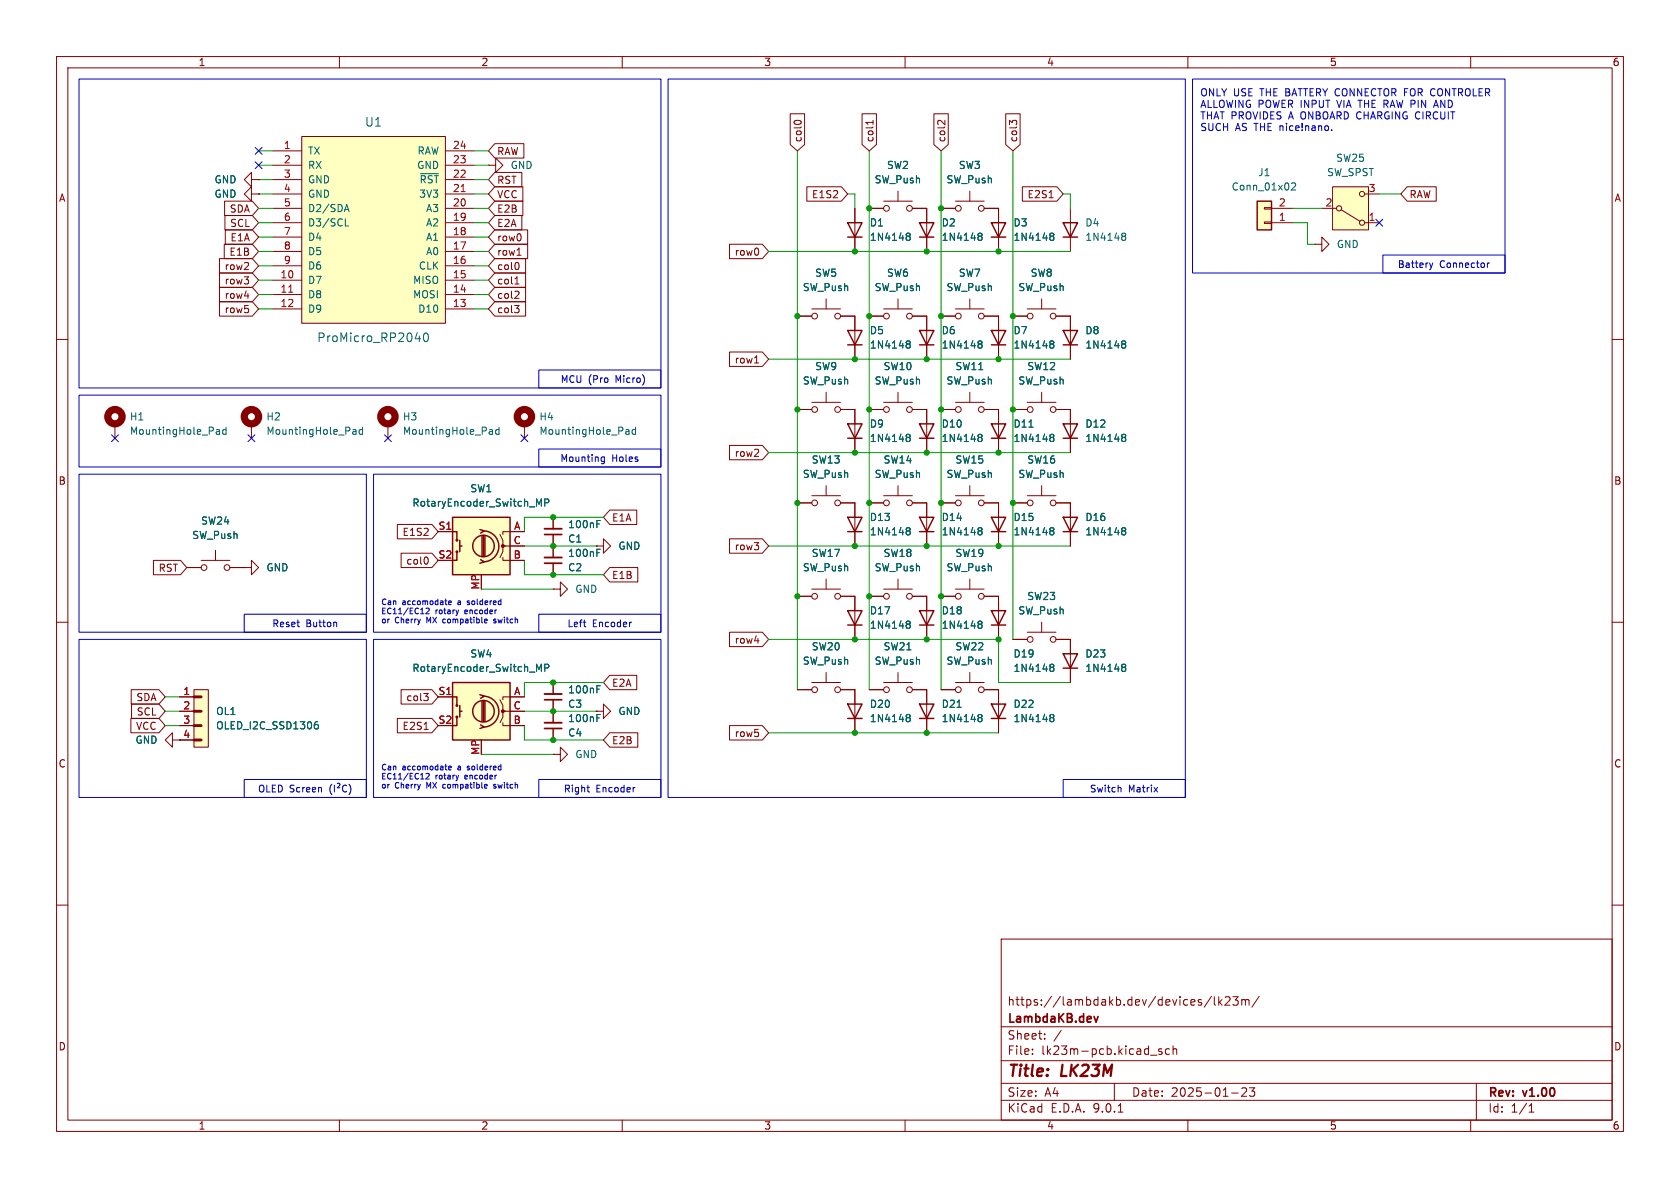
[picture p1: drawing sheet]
<svg xmlns="http://www.w3.org/2000/svg" width="297mm" height="210mm" viewBox="0 0 297 210" stroke-linecap="round" stroke-linejoin="round" font-family="sans-serif">
<g fill="none" stroke="#840000" stroke-width=".18">
<path d="M10 10h277v190h-277zM12 12h273v186h-273zM60 10v2M110 10v2M160 10v2M210 10v2M260 10v2M44.4 34.3v-1.3l-1.2 1.3 1.2 1.3v-1.3h1.3M44.4 31.8v-1.3l-1.2 1.3 1.2 1.2v-1.2h1.3M45.7 34.3h.1M45.7 31.8h.1M10 60h2"/>
<path d="M20.3 74.9v2.6M44.4 74.9v2.6M151.1 72.4v7.6M153.7 72.4h2.5M156.2 71.1h5.1M158.7 69.3v1.8M161.3 72.4h2.5v7.6M166.4 72.4h2.5M168.9 71.1h5.1M171.4 69.3v1.8M174 72.4h2.5v7.6M285 60h2"/>
<path d="M105.4 96.5h1.3v1.3l1.2-1.3-1.2-1.2v1.2M105.4 96.5h.1M153.7 88.9h2.5M156.2 87.6h5.1M158.7 85.9v1.7M161.3 88.9h2.5M166.4 88.9h2.5M168.9 87.6h5.1M171.4 85.9v1.7M174 88.9h2.5M10 110h2M285 110h2"/>
<path d="M10 160h2M177 166h108v32h-108zM212.4 177.3v.3M214.2 176.1l-1.3 2M214.7 176.2v1.3l.2 .2M215.5 176.2v1.5M215.6 177.1l.4 .6M216 176.7l-.5 .6M216.6 176.3l.6-.1 .2 .1 .1 .3-1 1.1h1M218 176.2h.9l-.5 .6 .4 .1v.7l-.2 .1h-.4l-.2-.1M219.5 176.8l.5-.1 .2 .2M219.5 176.7v1"/>
<path d="M220.2 176.9l.2-.2 .3 .1 .1 .9M220.2 176.9v.8M222.6 176.1l-1.3 2M285 160h2M60 198v2M110 198v2M160 198v2M177 194.5h108M177 191.5h108M177 187.5h108M177 181.5h108M182.5 186.3v.1"/>
<path d="M182.5 185.5v.1M184.7 183.6v.1M184.7 182.8v.1M187.6 182.1l-1.3 2M197 191.5v3M197.7 196.6h.8M203.4 186.5h1.1M205.4 185.5l-.4-.1-.2 .2 .1 .2 .5 .2v.3h-.6M206.7 185.5l-.4-.1-.3 .3v.4l.2 .2h.5M207.4 185.5l.2-.1 .4 .1v.9M207.4 184.9v1.5M210 198v2"/>
<path d="M217.7 193.2h1.2M219.5 192.4l.6-.1 .2 .1 .1 .3-.9 1.1h.9M220.9 192.3h.9l-.5 .6 .4 .1v.7l-.2 .1h-.4l-.2-.1M260 198v2M261 191.5v6.5M270.3 196.6h.9M270.3 195.5l.4-.4v1.5"/>
<circle cx="156.7" cy="72.4" r=".51"/>
<circle cx="160.8" cy="72.4" r=".51"/>
<circle cx="169.4" cy="72.4" r=".51"/>
<circle cx="173.5" cy="72.4" r=".51"/>
<circle cx="156.7" cy="88.9" r=".51"/>
<circle cx="160.8" cy="88.9" r=".51"/>
<circle cx="169.4" cy="88.9" r=".51"/>
<circle cx="173.5" cy="88.9" r=".51"/>
</g>
<path d="M194.1 179.7l-.3 1" fill="none" stroke="#840000" stroke-width=".3"/>
<g fill="none" stroke="#840000" stroke-width="1.3">
<circle cx="20.3" cy="73.7" r="1.27"/>
<circle cx="44.4" cy="73.7" r="1.27"/>
</g>
<g fill="none" stroke="#006464" stroke-width=".18">
<path d="M38.4 75.9l.4 .1v.8M38.8 76.7l-.4 .1M38.8 76.2l-.4 .1M40 76l-.4-.1-.2 .3 .1 .5h.5M40 75.5v1.3M62.5 75.9l.4 .1v.8M62.9 76.7l-.4 .1M62.9 76.2l-.4 .1M64.1 76l-.4-.1-.2 .3 .1 .5h.5M64.1 75.5v1.3M160.3 76.8h.4l.2 .1v.2l-.2 .2M160.3 77.3h.1"/>
<path d="M160.4 77.3h.3M160.4 77.3l-.1 .1M160.7 77.3l.2 .3v.3l-.2 .1h-.4M173 76.8h.4l.2 .1v.2l-.2 .2M173 77.3h.1M173.1 77.3h.3M173.1 77.3l-.1 .1M173.4 77.3l.2 .3v.3l-.2 .1h-.4M181.9 75.5h.7M185.7 76.8h.4l.2 .1v.2l-.2 .2M185.7 77.3h.1M185.8 77.3h.3"/>
<path d="M185.8 77.3l-.1 .1M186.1 77.3l.2 .3v.3l-.2 .1h-.4"/>
</g>
<path d="M149.9 74.9h2.5l-1.3 2.6zM149.9 77.5h2.5M162.6 74.9h2.5l-1.3 2.6zM162.6 77.5h2.5M175.3 74.9h2.5l-1.3 2.6zM175.3 77.5h2.5" fill="none" stroke="#840000" stroke-width=".25"/>
<path d="M53.3 24.1h25.4v33.1h-25.4z" fill="#ffffc2"/>
<g fill="none" stroke="#840000" stroke-width=".18">
<path d="M48.3 26.7h5M48.3 29.2h5M48.3 31.8h5M48.3 34.3h5M48.3 36.8h5M48.3 39.4h5M53.3 24.1h25.4v33.1h-25.4zM78.7 26.7h5.1M78.7 29.2h5.1M78.7 31.8h5.1M78.7 34.3h5.1M78.7 36.8h5.1"/>
<path d="M78.7 39.4h5.1M151.1 36.8v7.7M48.3 41.9h5M48.3 44.5h5M48.3 47h5M48.3 49.5h5M48.3 52.1h5M48.3 54.6h5M78.7 41.9h5.1M78.7 44.5h5.1M78.7 47h5.1M78.7 49.5h5.1"/>
<path d="M78.7 52.1h5.1M78.7 54.6h5.1M141 55.9h2.5M143.5 54.6h5.1M146 52.8v1.8M148.6 55.9h2.5v7.6M153.7 55.9h2.5M156.2 54.6h5.1M158.7 52.8v1.8M161.3 55.9h2.5M232.4 43.2h1.3v-1.3l1.2 1.3-1.2 1.3v-1.3M232.4 43.2h.1"/>
<path d="M92.7 74.9v2.6M141 72.4h2.5M143.5 71.1h5.1M146 69.3v1.8M148.6 72.4h2.5M97.8 91.4v2.1M97.8 94.5v4.1M97.8 99.6v2M141 88.9h2.5M143.5 87.6h5.1M146 85.9v1.7M148.6 88.9h2.5"/>
<path d="M97.8 104.1h1.3v1.3l1.2-1.3-1.2-1.2v1.2M97.8 104.1h.1M141 105.4h2.5M143.5 104.1h5.1M146 102.4v1.7M148.6 105.4h2.5M176.5 121.9v7.6"/>
<circle cx="144" cy="55.9" r=".51"/>
<circle cx="148.1" cy="55.9" r=".51"/>
<circle cx="156.7" cy="55.9" r=".51"/>
<circle cx="160.8" cy="55.9" r=".51"/>
<circle cx="144" cy="72.4" r=".51"/>
<circle cx="148.1" cy="72.4" r=".51"/>
<circle cx="144" cy="88.9" r=".51"/>
<circle cx="148.1" cy="88.9" r=".51"/>
<circle cx="144" cy="105.4" r=".51"/>
<circle cx="148.1" cy="105.4" r=".51"/>
</g>
<g fill="none" stroke="#006464" stroke-width=".18">
<path d="M61 37h.6M61 39.9h.7M61.3 36.1l.4 1.3M74.3 30.7h3.2M73.4 59.9h.9M74.1 59.4v1M75 59l.2-.1a.83 .83 0 0 1 .6 .6 .83 .83 0 0 1-.3 .8l-.1 .1a.82 .82 0 0 1-.4-1.4zM160.3 41.7l.1 .1M160.3 41.3l.4-.1 .2 .1v.2l-.2 .3M160.4 41.8h.3M160.4 41.8h-.1M160.7 41.8l.2 .2v.4l-.2 .1-.4-.1"/>
<path d="M110.8 75.9l.3 .1 .1 .8M111.2 76.7l-.4 .1M111.2 76.2l-.4 .1M112.4 76l-.4-.1-.3 .3 .2 .5h.5M112.4 75.5v1.3M160.3 60.3h.4l.2 .1v.2l-.2 .2M160.3 60.8h.1M160.4 60.8h.3M160.4 60.8l-.1 .1M160.7 60.8l.2 .3v.3l-.2 .1h-.4M105.5 92.6h.4M105.5 92h.6"/>
<path d="M105.5 97.7h.4M105.5 97.1h.6M185.7 126.8l.1 .1M185.7 126.4l.4-.1 .2 .1v.2l-.2 .3M185.8 126.9h.3M185.8 126.9h-.1M186.1 126.9l.2 .2v.4l-.2 .1-.4-.1"/>
</g>
<path d="M81.5 33.9h.7M51 51.7h.8" fill="none" stroke="#a90000" stroke-width=".18"/>
<path d="M96.3 94.5h3M96.3 99.6h3" fill="none" stroke="#840000" stroke-width=".3"/>
<path d="M96.3 93.5h3M96.3 98.6h3" fill="none" stroke="#840000" stroke-width=".33"/>
<circle cx="92.7" cy="73.7" r="1.27" fill="none" stroke="#840000" stroke-width="1.3"/>
<path d="M149.9 39.4h2.5l-1.3 2.5zM149.9 58.4h2.5l-1.3 2.6zM149.9 41.9h2.5M149.9 61h2.5M175.3 124.5h2.5l-1.3 2.5zM175.3 127h2.5" fill="none" stroke="#840000" stroke-width=".25"/>
<path d="M235.6 33h6.3v7.6h-6.3z" fill="#ffffc2"/>
<g fill="none" stroke="#840000" stroke-width=".18">
<path d="M233.7 36.8h2.5M235.6 33h6.3v7.6h-6.3zM237.1 37.1l3.3 2M241.3 39.4h2.5M241.3 34.3h2.5"/>
<circle cx="236.7" cy="36.8" r=".46"/>
<circle cx="240.8" cy="34.3" r=".46"/>
<circle cx="240.8" cy="39.4" r=".46"/>
</g>
<path d="M222.2 35.6h2.6v5h-2.6z" fill="#ffffc2"/>
<g fill="none" stroke="#840000" stroke-width=".25">
<path d="M188 39.4h2.5l-1.3 2.5zM222.2 35.6h2.6v5h-2.6zM175.3 58.4h2.5l-1.3 2.6zM188 58.4h2.5l-1.3 2.6zM188 41.9h2.5M175.3 61h2.5M188 74.9h2.5l-1.3 2.6zM188 61h2.5M188 77.5h2.5M149.9 91.4h2.5l-1.3 2.6zM149.9 94h2.5M188 91.4h2.5l-1.3 2.6z"/>
<path d="M188 94h2.5M149.9 108h2.5l-1.3 2.5zM149.9 110.5h2.5M175.3 108h2.5l-1.3 2.5zM175.3 110.5h2.5M188 115.6h2.5l-1.3 2.5zM188 118.1h2.5M149.9 124.5h2.5l-1.3 2.5zM149.9 127h2.5M162.6 124.5h2.5l-1.3 2.5zM162.6 127h2.5"/>
</g>
<g fill="none" stroke="#840000" stroke-width=".18">
<path d="M86.4 29.2h1.2v-1.3l1.3 1.3-1.3 1.3v-1.3M86.4 29.2h.1M189.2 36.8v7.7M223.5 39.2h1.3v.3h-1.3zM223.5 36.7h1.3v.3h-1.3zM224.8 39.4h3.8M224.8 36.8h3.8M176.5 55.9v7.6M179.1 55.9h2.5M181.6 54.6h5.1M184.1 52.8v1.8M186.7 55.9h2.5v7.6"/>
<path d="M68.6 74.9v2.6M179.1 72.4h2.5M181.6 71.1h5.1M184.1 69.3v1.8M186.7 72.4h2.5v7.6M151.1 88.9v7.6M179.1 88.9h2.5M181.6 87.6h5.1M184.1 85.9v1.7M186.7 88.9h2.5v7.6M151.1 105.4v7.6M153.7 105.4h2.5"/>
<path d="M156.2 104.1h5.1M158.7 102.4v1.7M158.7 118.9v1.8M161.3 105.4h2.5M171.4 118.9v1.8M176.5 105.4v7.6M179.1 113h2.5M181.6 111.8h5.1M184.1 110v1.8M186.7 113h2.5v7.7M151.1 121.9v7.6M153.7 121.9h2.5"/>
<path d="M156.2 120.7h5.1M161.3 121.9h2.5v7.6M166.4 121.9h2.5M168.9 120.7h5.1M174 121.9h2.5"/>
<circle cx="182.1" cy="55.9" r=".51"/>
<circle cx="186.2" cy="55.9" r=".51"/>
<circle cx="182.1" cy="72.4" r=".51"/>
<circle cx="186.2" cy="72.4" r=".51"/>
<circle cx="182.1" cy="88.9" r=".51"/>
<circle cx="186.2" cy="88.9" r=".51"/>
<circle cx="156.7" cy="105.4" r=".51"/>
<circle cx="160.8" cy="105.4" r=".51"/>
<circle cx="182.1" cy="113" r=".51"/>
<circle cx="186.2" cy="113" r=".51"/>
<circle cx="156.7" cy="121.9" r=".51"/>
<circle cx="160.8" cy="121.9" r=".51"/>
<circle cx="169.4" cy="121.9" r=".51"/>
<circle cx="173.5" cy="121.9" r=".51"/>
</g>
<g fill="none" stroke="#006464" stroke-width=".18">
<path d="M228.3 32.5l.5-.2 .3 .4-.8 .9h.8M198.4 41.7l.1 .1M198.4 41.3l.4-.1 .2 .1v.2l-.2 .3M198.5 41.8h.3M198.5 41.8h-.1M198.8 41.8l.2 .2v.4l-.2 .1-.4-.1M86.7 75.9l.3 .1 .1 .8M87.1 76.7l-.4 .1M87.1 76.2l-.4 .1M88.2 76l-.3-.1-.3 .3 .1 .5h.5M88.2 75.5v1.3M185.7 60.3h.4l.2 .1v.2l-.2 .2"/>
<path d="M185.7 60.8h.1M185.8 60.8h.3M185.8 60.8l-.1 .1M186.1 60.8l.2 .3v.3l-.2 .1h-.4M198.4 60.3h.4l.2 .1v.2l-.2 .2M198.4 76.8h.4l.2 .1v.2l-.2 .2M198.4 60.8h.1M198.4 77.3h.1M198.5 60.8h.3M198.5 60.8l-.1 .1M198.5 77.3h.3M198.5 77.3l-.1 .1"/>
<path d="M198.8 60.8l.2 .3v.3l-.2 .1h-.4M198.8 77.3l.2 .3v.3l-.2 .1h-.4M160.3 93.3h.4l.2 .1v.2l-.2 .2M160.3 93.8h.1M160.4 93.8h.3M160.4 93.8l-.1 .1M160.7 93.8l.2 .3v.3l-.2 .2-.4-.1M198.4 93.3h.4l.2 .1v.2l-.2 .2M198.4 93.8h.1M198.5 93.8h.3M198.5 93.8l-.1 .1M198.8 93.8l.2 .3v.3l-.2 .2-.4-.1"/>
<path d="M160.3 109.9l.4-.1 .2 .1v.2l-.2 .2M160.3 110.3h.1M160.4 110.3h.3M160.4 110.3l-.1 .1M160.7 110.3l.2 .3v.3l-.2 .2-.4-.1M185.7 117.9l.1 .1M185.7 117.5l.4-.1 .2 .1v.2l-.2 .3M185.8 118h.3M185.8 118h-.1M186.1 118l.2 .2v.4l-.2 .1-.4-.1M198.4 117.5l.4-.1 .2 .1v.2l-.2 .3M198.4 117.9l.1 .1"/>
<path d="M198.5 118h.3M198.5 118h-.1M198.8 118l.2 .2v.4l-.2 .1-.4-.1M160.3 126.8l.1 .1M160.3 126.4l.4-.1 .2 .1v.2l-.2 .3M160.4 126.9h.3M160.4 126.9h-.1M160.7 126.9l.2 .2v.4l-.2 .1-.4-.1M169.2 125h.7M173 126.4l.4-.1 .2 .1v.2l-.2 .3M173 126.8l.1 .1M173.1 126.9h.3"/>
<path d="M173.1 126.9h-.1M173.4 126.9l.2 .2v.4l-.2 .1-.4-.1"/>
</g>
<circle cx="68.6" cy="73.7" r="1.27" fill="none" stroke="#840000" stroke-width="1.3"/>
<path d="M80 91.4h10.2v10.2h-10.2z" fill="#ffffc2"/>
<g fill="none" stroke="#840000" stroke-width=".25">
<path d="M80 91.4h10.2v10.2h-10.2zM80 94h.8v1.5M80.8 97.5v1.6h-.8M81.3 95.5v2M81.3 96.5h.4M84.8 93.6l.8 .3-.6 .3M85 98.9l.6 .4-.8 .3M85.2 94.7v3.6M85.5 93.9a2.73 2.73 0 0 1 2.7 2.7 2.73 2.73 0 0 1-2.7 2.7M85.5 94.7v3.6M85.7 94.7v3.6"/>
<circle cx="80.8" cy="97.5" r=".13"/>
<circle cx="80.8" cy="95.5" r=".13"/>
<circle cx="85.5" cy="96.5" r="1.9"/>
</g>
<path d="M77.5 94h2.5M88.4 94.5l.5 1v1h.5M88.9 98.6v.5h3.8M92.7 94h-3.8v.5M92.7 96.5h-3.8v1l-.5 1.1" fill="none" stroke="#840000" stroke-width=".18"/>
<circle cx="88.9" cy="96.5" r=".25" fill="#840000" stroke="#840000" stroke-width=".18"/>
<path d="M94.9 88.2l.4 .9 .4-.9v1.3M96.3 88.9l.6-.1 .1-.2v-.3l-.7-.1v1.3" fill="none" stroke="#006464" stroke-width=".18"/>
<path d="M34.3 121.9h2.5v10.2h-2.5z" fill="#ffffc2"/>
<g fill="none" stroke="#840000" stroke-width=".18">
<path d="M153.7 36.8h2.5M156.2 35.6h5.1M158.7 33.8v1.8M161.3 36.8h2.5v7.7M166.4 36.8h2.5M168.9 35.6h5.1M171.4 33.8v1.8M174 36.8h2.5v7.7M163.8 55.9v7.6M166.4 55.9h2.5M168.9 54.6h5.1M171.4 52.8v1.8"/>
<path d="M174 55.9h2.5M35.6 99.1h5M38.1 97.3v1.8M163.8 88.9v7.6M176.5 88.9v7.6M33 100.3h2.6M40.6 100.3h2.6M43.2 100.3h1.2v-1.2l1.3 1.2-1.3 1.3v-1.3M43.2 100.3h.1M146 118.9v1.8M163.8 105.4v7.6M166.4 105.4h2.5"/>
<path d="M168.9 104.1h5.1M171.4 102.4v1.7M174 105.4h2.5M30.5 130.8v-1.3l-1.3 1.3 1.3 1.3v-1.3h3.8M31.7 123.2h2.6M31.7 125.7h2.6M31.7 128.3h2.6M34.3 121.9h2.5v10.2h-2.5zM97.8 133.4h1.3v1.2l1.2-1.2-1.2-1.3v1.3M97.8 133.4h.1M97.8 125.7v2.1M97.8 128.8v2"/>
<path d="M105.4 125.7h1.3v1.3l1.2-1.3-1.2-1.2v1.2M105.4 125.7h.1M141 121.9h2.5M143.5 120.7h5.1M148.6 121.9h2.5"/>
<circle cx="156.7" cy="36.8" r=".51"/>
<circle cx="160.8" cy="36.8" r=".51"/>
<circle cx="169.4" cy="36.8" r=".51"/>
<circle cx="173.5" cy="36.8" r=".51"/>
<circle cx="169.4" cy="55.9" r=".51"/>
<circle cx="173.5" cy="55.9" r=".51"/>
<circle cx="36.1" cy="100.3" r=".51"/>
<circle cx="40.1" cy="100.3" r=".51"/>
<circle cx="169.4" cy="105.4" r=".51"/>
<circle cx="173.5" cy="105.4" r=".51"/>
<circle cx="144" cy="121.9" r=".51"/>
<circle cx="148.1" cy="121.9" r=".51"/>
</g>
<path d="M34.3 123.2h1.3M34.3 125.7h1.3M34.3 128.3h1.3M34.3 130.8h1.3M96.3 128.8h3" fill="none" stroke="#840000" stroke-width=".3"/>
<path d="M34.3 123.2h1.3M34.3 125.7h1.3M34.3 128.3h1.3M34.3 130.8h1.3" fill="none" stroke="#840000" stroke-width=".5"/>
<g fill="none" stroke="#006464" stroke-width=".18">
<path d="M173 41.3l.4-.1 .2 .1v.2l-.2 .3M173 41.7l.1 .1M173.1 41.8h.3M173.1 41.8h-.1M173.4 41.8l.2 .2v.4l-.2 .1-.4-.1M185.7 41.7l.1 .1M185.7 41.3l.4-.1 .2 .1v.2l-.2 .3M185.8 41.8h.3M185.8 41.8h-.1M186.1 41.8l.2 .2v.4l-.2 .1-.4-.1M173 60.8h.1M173 60.3h.4l.2 .1v.2l-.2 .2"/>
<path d="M173.1 60.8h.3M173.1 60.8l-.1 .1M173.4 60.8l.2 .3v.3l-.2 .1h-.4M173 93.3h.4l.2 .1v.2l-.2 .2M173 93.8h.1M173.1 93.8h.3M173.1 93.8l-.1 .1M173.4 93.8l.2 .3v.3l-.2 .2-.4-.1M185.7 93.3h.4l.2 .1v.2l-.2 .2M185.7 93.8h.1M185.8 93.8h.3M185.8 93.8l-.1 .1"/>
<path d="M186.1 93.8l.2 .3v.3l-.2 .2-.4-.1M173 109.9l.4-.1 .2 .1v.2l-.2 .2M173 110.3h.1M173.1 110.3h.3M173.1 110.3l-.1 .1M173.4 110.3l.2 .3v.3l-.2 .2-.4-.1M55.7 128.1h.4l.2 .2-.1 .5h-.5M56.2 127.6l-.5 .1M105.5 126.9h.4M105.5 126.3h.6"/>
</g>
<path d="M162.6 39.4h2.5l-1.3 2.5zM175.3 39.4h2.5l-1.3 2.5zM162.6 58.4h2.5l-1.3 2.6zM162.6 41.9h2.5M175.3 41.9h2.5M162.6 61h2.5M162.6 91.4h2.5l-1.3 2.6zM162.6 94h2.5M175.3 91.4h2.5l-1.3 2.6zM175.3 94h2.5M162.6 108h2.5l-1.3 2.5zM162.6 110.5h2.5" fill="none" stroke="#840000" stroke-width=".25"/>
<path d="M96.3 127.8h3" fill="none" stroke="#840000" stroke-width=".33"/>
<path d="M80 120.7h10.2v10.1h-10.2z" fill="#ffffc2"/>
<g fill="none" stroke="#840000" stroke-width=".25">
<path d="M80 120.7h10.2v10.1h-10.2zM80 123.2h.8v1.5M80.8 126.7v1.6h-.8M81.3 124.7v2M81.3 125.7h.4M84.8 122.8l.8 .3-.6 .3M85 128.1l.6 .4-.8 .3M85.2 124v3.5M85.5 123.1a2.73 2.73 0 0 1 2.7 2.7 2.73 2.73 0 0 1-2.7 2.7M85.5 124v3.5M85.7 124v3.5"/>
<circle cx="80.8" cy="126.7" r=".13"/>
<circle cx="80.8" cy="124.7" r=".13"/>
<circle cx="85.5" cy="125.7" r="1.9"/>
</g>
<g fill="none" stroke="#840000" stroke-width=".18">
<path d="M39.7 35.6h4.9l1.1 1.2-1.1 1.3h-4.9zM39.8 38.1h4.8l1.1 1.3-1.1 1.2h-4.8zM45.7 31.8h.1M45.7 34.3h.1M87.5 30.5h4.8v2.5h-4.8l-1.1-1.2zM87.5 25.4h5.1v2.5h-5.1l-1.1-1.2zM87.5 35.6h4.9v2.5h-4.9l-1.1-1.3zM87.5 38.1h4.8v2.5h-4.8l-1.1-1.2zM87.5 33h4.9v2.6h-4.9l-1.1-1.3zM139.7 20.1h2.5v5.5l-1.2 1.1-1.3-1.1zM140.4 21.5l.5-.2 .7 .2M142.6 33h6.1l1.2 1.3-1.2 1.3h-6.1z"/>
<path d="M151.1 36.8v2.6M152.4 20.1h2.5v5.5l-1.2 1.1-1.3-1.1zM153.7 36.8h2.5M154.3 21.3v.7M154.3 21.6h-1.2l.2 .2M161.3 36.8h2.5v2.6M165.1 20.1h2.5v5.5l-1.2 1.1-1.3-1.1zM166.4 36.8h2.5M167 21.3v.8l-.7-.8h-.3l-.2 .2M174 36.8h2.5v2.6M177.8 20.1h2.5v5.5l-1.2 1.1-1.3-1.1zM179 21.5l.2-.2h.3l.2 .2"/>
<path d="M179 21.7l-.5-.4v.8M180.7 33h6.1l1.2 1.3-1.2 1.3h-6.1zM185.5 35h.7M248.8 33h5.1v2.6h-5.1l-1.2-1.3zM38.8 50.8h5.8l1.1 1.3-1.1 1.2h-5.8zM38.8 48.3h5.8l1.1 1.2-1.1 1.3h-5.8zM38.8 53.3h5.8l1.1 1.3-1.1 1.3h-5.8zM38.8 45.7h5.8l1.1 1.3-1.1 1.3h-5.8zM39.6 43.2h5l1.1 1.3-1.1 1.2h-5zM39.8 40.6h4.8l1.1 1.3-1.1 1.3h-4.8zM43.2 52.3h.8M87.5 48.3h5.4v2.5h-5.4l-1.1-1.3z"/>
<path d="M87.5 45.7h5.4v2.6h-5.4l-1.1-1.3zM87.5 43.2h5.8v2.5h-5.8l-1.1-1.2zM87.5 50.8h5.4v2.5h-5.4l-1.1-1.2zM87.5 53.3h5.4v2.6h-5.4l-1.1-1.3zM87.5 40.6h5.8v2.6h-5.8l-1.1-1.3zM91 54h.8l-.5 .5M91 50.2h.8M91.3 49.1l.1-.2v1.3M91.4 45.1h.7M91.5 51.5l.3 .2-.1 .3-.7 .7h.8M91.5 54.5l.3 .2v.3l-.3 .3M91.6 46.5l.2 .4-.2 .7"/>
<path d="M129 43.2h5.8l1.1 1.3-1.1 1.2h-5.8zM141 55.9h2.5M148.6 55.9h2.5v2.5M151.1 41.9v2.6M153.7 55.9h2.5M161.3 55.9h2.5v2.5M163.8 41.9v2.6M166.4 55.9h2.5M174 55.9h2.5v2.5M176.5 41.9v2.6M179.1 55.9h2.5M186.7 55.9h2.5v2.5"/>
<path d="M129 78.7h5.8l1.1 1.3-1.1 1.3h-5.8zM129 62.2h5.8l1.1 1.3-1.1 1.3h-5.8zM133.4 64.2h.7M141 72.4h2.5M148.6 72.4h2.5v2.5M151.1 61v2.5M151.1 77.5v2.5M153.7 72.4h2.5M161.3 72.4h2.5v2.5M163.8 61v2.5M163.8 77.5v2.5M166.4 72.4h2.5"/>
<path d="M174 72.4h2.5v2.5M176.5 61v2.5M176.5 77.5v2.5M179.1 72.4h2.5M186.7 72.4h2.5v2.5M189.2 61v2.5M189.2 77.5v2.5M27.1 99.1h4.8l1.1 1.2-1.1 1.3h-4.8zM70.2 92.7h6.2l1.1 1.3-1.1 1.3h-6.2zM70.9 97.8h5.5l1.1 1.3-1.1 1.2h-5.5zM75.5 98.5l.2 .4-.2 .8M77.5 94h2.5"/>
<path d="M90.2 94h2.5M90.2 96.5h2.5M90.2 99.1h2.5M97.8 91.4v2.1M97.8 94.5v4.1M97.8 99.6v2M105.4 96.5h.1M107.8 90.2h4.8v2.5h-4.8l-1.1-1.3zM129 95.2h5.8l1.1 1.3-1.1 1.3h-5.8zM141 88.9h2.5M148.6 88.9h2.5v2.5M151.1 94v2.5"/>
<path d="M153.7 88.9h2.5M161.3 88.9h2.5v2.5M163.8 94v2.5M166.4 88.9h2.5M174 88.9h2.5v2.5M176.5 94v2.5M179.1 88.9h2.5M186.7 88.9h2.5v2.5M189.2 94v2.5M33 100.3h2.6M40.6 100.3h2.6M43.2 100.3h.1"/>
<path d="M107.8 119.4h4.8v2.5h-4.8l-1.1-1.2zM107.8 100.3h5v2.6h-5l-1.1-1.3zM129 111.8h5.8l1.1 1.2-1.1 1.3h-5.8zM133.4 113.3h.8M141 105.4h2.5M148.6 105.4h2.5v2.6M151.1 110.5v2.5M153.7 105.4h2.5M161.3 105.4h2.5v2.6M163.8 110.5v2.5M166.4 105.4h2.5M174 105.4h2.5v2.6"/>
<path d="M176.5 110.5v2.5M179.1 113h2.5M186.7 113h2.5v2.6M189.2 118.1v2.6M23.1 127h5l1.1 1.3-1.1 1.2h-5zM23.2 121.9h4.9l1.1 1.3-1.1 1.3h-4.9zM23.3 124.5h4.8l1.1 1.2-1.1 1.3h-4.8zM31.7 123.2h2.6M31.7 125.7h2.6M31.7 128.3h2.6M31.7 130.8h2.6M70.2 127h6.2l1.1 1.3-1.1 1.2h-6.2z"/>
<path d="M70.9 121.9h5.5l1.1 1.3-1.1 1.3h-5.5zM74.9 122.6h.8l-.4 .5M75 128.9h.7M75.5 123.1l.2 .2v.3l-.2 .3M77.5 123.2h2.5M88.4 123.7l.5 1v1h.5M88.9 127.8v.5h3.8M92.7 123.2h-3.8v.5M92.7 125.7h-3.8v1l-.5 1.1M97.8 120.7v2M97.8 123.7v4.1M97.8 128.8v2"/>
<path d="M105.4 125.7h.1M107.8 129.5h5v2.6h-5l-1.1-1.3zM129 128.3h5.8l1.1 1.2-1.1 1.3h-5.8zM141 121.9h2.5M148.6 121.9h2.5v2.6M151.1 127v2.5M153.7 121.9h2.5M161.3 121.9h2.5v2.6M163.8 127v2.5M166.4 121.9h2.5M174 121.9h2.5v2.6M176.5 127v2.5"/>
</g>
<circle cx="88.9" cy="125.7" r=".25" fill="#840000" stroke="#840000" stroke-width=".18"/>
<g fill="none" stroke="#006464" stroke-width=".18">
<path d="M160.3 41.3l.4-.1 .2 .1v.2l-.2 .3M160.3 41.7l.1 .1M160.4 41.8h.3M160.4 41.8h-.1M160.7 41.8l.2 .2v.4l-.2 .1-.4-.1M173 41.3l.4-.1 .2 .1v.2l-.2 .3M173 41.7l.1 .1M173.1 41.8h.3M173.1 41.8h-.1M173.4 41.8l.2 .2v.4l-.2 .1-.4-.1M185.7 41.3l.4-.1 .2 .1v.2l-.2 .3M185.7 41.7l.1 .1"/>
<path d="M185.8 41.8h.3M185.8 41.8h-.1M186.1 41.8l.2 .2v.4l-.2 .1-.4-.1M160.3 76.8h.4l.2 .1v.2l-.2 .2M160.3 60.3h.4l.2 .1v.2l-.2 .2M160.3 77.3h.1M160.3 60.8h.1M160.4 77.3h.3M160.4 60.8h.3M160.4 77.3l-.1 .1M160.4 60.8l-.1 .1M160.7 77.3l.2 .3v.3l-.2 .1h-.4"/>
<path d="M160.7 60.8l.2 .3v.3l-.2 .1h-.4M173 76.8h.4l.2 .1v.2l-.2 .2M173 60.3h.4l.2 .1v.2l-.2 .2M173 77.3h.1M173 60.8h.1M173.1 77.3h.3M173.1 60.8h.3M173.1 77.3l-.1 .1M173.1 60.8l-.1 .1M173.4 77.3l.2 .3v.3l-.2 .1h-.4M173.4 60.8l.2 .3v.3l-.2 .1h-.4M181.9 75.5h.7"/>
<path d="M185.7 76.8h.4l.2 .1v.2l-.2 .2M185.7 60.3h.4l.2 .1v.2l-.2 .2M185.7 77.3h.1M185.7 60.8h.1M185.8 77.3h.3M185.8 60.8h.3M185.8 77.3l-.1 .1M185.8 60.8l-.1 .1M186.1 77.3l.2 .3v.3l-.2 .1h-.4M186.1 60.8l.2 .3v.3l-.2 .1h-.4M198.4 60.3h.4l.2 .1v.2l-.2 .2M198.4 76.8h.4l.2 .1v.2l-.2 .2"/>
<path d="M198.4 77.3h.1M198.4 60.8h.1M198.5 77.3h.3M198.5 77.3l-.1 .1M198.5 60.8h.3M198.5 60.8l-.1 .1M198.8 60.8l.2 .3v.3l-.2 .1h-.4M198.8 77.3l.2 .3v.3l-.2 .1h-.4M94.9 88.2l.4 .9 .4-.9v1.3M96.3 88.9l.6-.1 .1-.2v-.3l-.7-.1v1.3M105.5 97.7h.4M105.5 97.1h.6"/>
<path d="M105.5 92.6h.4M105.5 92h.6M160.3 93.3h.4l.2 .1v.2l-.2 .2M160.3 93.8h.1M160.4 93.8h.3M160.4 93.8l-.1 .1M160.7 93.8l.2 .3v.3l-.2 .2-.4-.1M173 93.3h.4l.2 .1v.2l-.2 .2M173 93.8h.1M173.1 93.8h.3M173.1 93.8l-.1 .1M173.4 93.8l.2 .3v.3l-.2 .2-.4-.1"/>
<path d="M185.7 93.3h.4l.2 .1v.2l-.2 .2M185.7 93.8h.1M185.8 93.8h.3M185.8 93.8l-.1 .1M186.1 93.8l.2 .3v.3l-.2 .2-.4-.1M198.4 93.3h.4l.2 .1v.2l-.2 .2M198.4 93.8h.1M198.5 93.8h.3M198.5 93.8l-.1 .1M198.8 93.8l.2 .3v.3l-.2 .2-.4-.1M94.9 117.4l.4 .9 .4-.9v1.3M96.3 118.1l.6-.1 .1-.2v-.3l-.7-.1v1.3"/>
<path d="M160.3 109.9l.4-.1 .2 .1v.2l-.2 .2M160.3 110.3h.1M160.4 110.3h.3M160.4 110.3l-.1 .1M160.7 110.3l.2 .3v.3l-.2 .2-.4-.1M173 109.9l.4-.1 .2 .1v.2l-.2 .2M173 110.3h.1M173.1 110.3h.3M173.1 110.3l-.1 .1M173.4 110.3l.2 .3v.3l-.2 .2-.4-.1M185.7 117.5l.4-.1 .2 .1v.2l-.2 .3M185.7 117.9l.1 .1"/>
<path d="M185.8 118h.3M185.8 118h-.1M186.1 118l.2 .2v.4l-.2 .1-.4-.1M198.4 117.5l.4-.1 .2 .1v.2l-.2 .3M198.4 117.9l.1 .1M198.5 118h.3M198.5 118h-.1M198.8 118l.2 .2v.4l-.2 .1-.4-.1M55.7 128.1h.4l.2 .2-.1 .5h-.5M56.2 127.6l-.5 .1M105.5 121.8h.4M105.5 121.2h.6"/>
<path d="M105.5 126.9h.4M105.5 126.3h.6M160.3 126.4l.4-.1 .2 .1v.2l-.2 .3M160.3 126.8l.1 .1M160.4 126.9h.3M160.4 126.9h-.1M160.7 126.9l.2 .2v.4l-.2 .1-.4-.1M169.2 125h.7M173 126.4l.4-.1 .2 .1v.2l-.2 .3M173 126.8l.1 .1M173.1 126.9h.3M173.1 126.9h-.1"/>
<path d="M173.4 126.9l.2 .2v.4l-.2 .1-.4-.1M185.7 126.4l.4-.1 .2 .1v.2l-.2 .3M185.7 126.8l.1 .1M185.8 126.9h.3M185.8 126.9h-.1M186.1 126.9l.2 .2v.4l-.2 .1-.4-.1"/>
</g>
<path d="M96.3 123.7h3" fill="none" stroke="#840000" stroke-width=".3"/>
<path d="M96.3 122.7h3" fill="none" stroke="#840000" stroke-width=".33"/>
<g fill="none" stroke="#009600" stroke-width=".18">
<path d="M45.7 36.8h2.6M45.7 39.4h2.6M45.7 34.3h2.6M45.7 29.2h2.6M45.7 31.8h2.6M45.7 26.7h2.6M83.8 36.8h2.6M83.8 39.4h2.6M83.8 34.3h2.6M83.8 29.2h2.6M83.8 31.8h2.6M83.8 26.7h2.6"/>
<path d="M141 26.7v95.2M149.9 34.3h1.2v2.5M153.7 26.7v95.2M166.4 26.7v95.2M179.1 26.7v86.3M188 34.3h1.2v2.5M228.6 39.4h2.5v3.8h1.3M228.6 36.8h5.1M243.8 34.3h3.8M45.7 44.5h2.6M45.7 49.5h2.6M45.7 52.1h2.6"/>
<path d="M45.7 41.9h2.6M45.7 54.6h2.6M45.7 47h2.6M83.8 44.5h2.6M83.8 49.5h2.6M83.8 52.1h2.6M83.8 41.9h2.6M83.8 54.6h2.6M83.8 47h2.6M135.9 44.5h53.3M135.9 63.5h53.3M92.7 96.5h12.7"/>
<path d="M92.7 99.1v2.5h14M106.7 91.4h-14v2.6M135.9 96.5h53.3M135.9 80h53.3M85.1 104.1h12.7M135.9 113h40.6v7.7h12.7M29.2 125.7h2.5M29.2 123.2h2.5M29.2 128.3h2.5M85.1 133.4h12.7M92.7 125.7h12.7M92.7 128.3v2.5h14"/>
<path d="M106.7 120.7h-14v2.5M135.9 129.5h40.6"/>
</g>
<g fill="none" stroke="#000084" stroke-width=".18">
<path d="M45.1 26.1l1.2 1.2M45.1 28.6l1.2 1.2M46.3 26.1l-1.2 1.2M46.3 28.6l-1.2 1.2M243.2 38.8l1.2 1.2M244.4 38.8l-1.2 1.2M19.7 76.9l1.2 1.2M20.9 76.9l-1.2 1.2M43.8 76.9l1.3 1.2M45.1 76.9l-1.3 1.2M68 76.9l1.2 1.2M69.2 76.9l-1.2 1.2"/>
<path d="M92.1 76.9l1.2 1.2M93.3 76.9l-1.2 1.2"/>
</g>
<g fill="none" stroke="#0000c2" stroke-width=".18">
<path d="M14 14h102.8v54.6h-102.8zM118.1 14h91.4v127h-91.4zM210.8 14h55.3v34.3h-55.3zM253.4 19l.5-1.3 .4 1.3M253.6 18.6h.6M235.4 23v.1M244.5 45.1h21.6v3.2h-21.6zM252.7 46.5l.3 .8M253 47.3l-.2 .3M253.3 46.5l-.3 .8M263 46.5v.8M263.3 46.5l-.3 .2"/>
<path d="M14 69.9h102.8v12.7h-102.8zM95.2 79.4h21.6v3.2h-21.6zM95.2 65.4h21.6v3.2h-21.6zM14 83.8h50.8v28h-50.8zM66 83.8h50.8v28h-50.8zM106.3 81.3l.2 .3 .3-.1M106.8 80.8v.9l-.2 .3-.3-.1M106.8 80.8h-.3l-.2 .2M14 113h50.8v28h-50.8zM43.2 108.6h21.6v3.2h-21.6zM59.3 110l.2 .2v.6M66 113h50.8v28h-50.8z"/>
<path d="M75.5 107.5l-.2 .1M75.7 107.5l.2 .2-.1 .2-.5 .6h.6M78.4 109.5l-.1 .1 .1 .5M79.3 106.6l.5-.1-.1-.2-.2-.1-.2 .2 .1 .4h.3M81.1 107.8l-.3 .7M82.6 106.8l.1 .1M82.6 106.3v.2M85.8 109.4l.3 .1v.2l-.5 .1M86.1 110.1h-.3M87.3 110.1h.3M87.6 109.5l-.2-.1-.1 .2v.1l.3 .1M95.2 108.6h21.6v3.2h-21.6z"/>
<path d="M103.1 110h.5M103.5 110.8h.1M111.5 110h.1M43.2 137.8h21.6v3.2h-21.6zM58.7 138.6a1.38 1.38 0 0 0 0 1.9M59.1 138.8v1.2M59.6 138.5h.3l.2 .1-.5 .7h.5M61.3 138.9a.57 .57 0 0 0-.8 .4 .57 .57 0 0 0 .6 .7l.2-.1M61.7 138.6a1.38 1.38 0 0 1 0 1.9M75.5 136.7l-.2 .1M75.7 136.7l.2 .2-.1 .2-.5 .6h.6M78.4 138.7l-.1 .1 .1 .5"/>
<path d="M79.3 135.8l.5-.1-.1-.2-.2-.1-.2 .2 .1 .5h.3M81.1 137l-.3 .7M82.6 136.1h.1M82.6 135.5v.2M85.8 138.7h.3v.2l-.5 .1M86.1 139.3h-.3M87.3 139.3h.3M87.6 138.7h-.2l-.1 .1v.1l.3 .1M95.2 137.8h21.6v3.2h-21.6zM103.8 139.2h.4M104 139.9l.2 .1M112.2 139.2h.1"/>
<path d="M188 137.8h21.5v3.2h-21.5zM197.8 139.2l.4 .2v.6M204 139.2l.6 .8M204.6 139.2l-.6 .8"/>
</g>
<g fill="#009600" stroke="#009600" stroke-width=".18">
<circle cx="97.8" cy="120.7" r=".46"/>
<circle cx="97.8" cy="125.7" r=".46"/>
<circle cx="151.1" cy="129.5" r=".46"/>
<circle cx="97.8" cy="130.8" r=".46"/>
<circle cx="141" cy="105.4" r=".46"/>
<circle cx="141" cy="88.9" r=".46"/>
<circle cx="141" cy="72.4" r=".46"/>
<circle cx="151.1" cy="96.5" r=".46"/>
<circle cx="151.1" cy="80" r=".46"/>
<circle cx="151.1" cy="63.5" r=".46"/>
<circle cx="151.1" cy="44.5" r=".46"/>
<circle cx="97.8" cy="101.6" r=".46"/>
<circle cx="97.8" cy="96.5" r=".46"/>
<circle cx="97.8" cy="91.4" r=".46"/>
<circle cx="163.8" cy="96.5" r=".46"/>
<circle cx="176.5" cy="96.5" r=".46"/>
<circle cx="166.4" cy="88.9" r=".46"/>
<circle cx="179.1" cy="88.9" r=".46"/>
<circle cx="153.7" cy="72.4" r=".46"/>
<circle cx="153.7" cy="88.9" r=".46"/>
<circle cx="141" cy="55.9" r=".46"/>
<circle cx="153.7" cy="36.8" r=".46"/>
<circle cx="166.4" cy="36.8" r=".46"/>
<circle cx="179.1" cy="72.4" r=".46"/>
<circle cx="166.4" cy="72.4" r=".46"/>
<circle cx="163.8" cy="80" r=".46"/>
<circle cx="176.5" cy="80" r=".46"/>
<circle cx="163.8" cy="113" r=".46"/>
<circle cx="166.4" cy="105.4" r=".46"/>
<circle cx="163.8" cy="129.5" r=".46"/>
<circle cx="176.5" cy="113" r=".46"/>
<circle cx="179.1" cy="55.9" r=".46"/>
<circle cx="176.5" cy="63.5" r=".46"/>
<circle cx="163.8" cy="63.5" r=".46"/>
<circle cx="166.4" cy="55.9" r=".46"/>
<circle cx="153.7" cy="55.9" r=".46"/>
<circle cx="163.8" cy="44.5" r=".46"/>
<circle cx="176.5" cy="44.5" r=".46"/>
<circle cx="151.1" cy="113" r=".46"/>
<circle cx="153.7" cy="105.4" r=".46"/>
</g>
<g font-size="2.8" fill="#840000">
<text x="178" y="190.9">Title:</text>
<text x="187.7" y="190.9">LK23M</text>
</g>
<g font-size="2.1" fill="#006464">
<text x="64.4" y="22.6">U1</text>
<text x="56" y="60.7">ProMicro_RP2040</text>
</g>
<g font-size="2.1" fill="#840000">
<text x="178" y="178">https://lambdakb.dev/devices/lk23m/</text>
<text x="178" y="184">Sheet:</text>
<text x="178" y="181.2">LambdaKB.dev</text>
<text x="178" y="186.7">File:</text>
<text x="184.1" y="186.7">lk23m-pcb.kicad_sch</text>
<text x="178" y="196.9">KiCad</text>
<text x="178" y="194.1">Size:</text>
<text x="184.7" y="194.1">A4</text>
<text x="185.7" y="196.9">E.D.A.</text>
<text x="193.3" y="196.9">9.0.1</text>
<text x="200" y="194.1">Date:</text>
<text x="207" y="194.1">2025-01-23</text>
<text x="263" y="194.3">Rev:</text>
<text x="263" y="196.9">Id:</text>
<text x="267.1" y="196.9">1/1</text>
<text x="269.4" y="194.3">v1.00</text>
</g>
<g font-size="1.8" fill="#840000">
<text x="35" y="11.9">1</text>
<text x="85" y="11.9">2</text>
<text x="135" y="11.9">3</text>
<text x="185" y="11.9">4</text>
<text x="235" y="11.9">5</text>
<text x="285" y="11.9">6</text>
<text x="87.8" y="27.6">RAW</text>
<text x="141.9" y="25.2" transform="rotate(-90 141.9 25.2)">col0</text>
<text x="154.6" y="25.2" transform="rotate(-90 154.6 25.2)">col1</text>
<text x="167.3" y="25.2" transform="rotate(-90 167.3 25.2)">col2</text>
<text x="180" y="25.2" transform="rotate(-90 180 25.2)">col3</text>
<text x="10.3" y="35.9">A</text>
<text x="87.8" y="32.7">RST</text>
<text x="87.8" y="35.2">VCC</text>
<text x="143.5" y="35.2">E1S2</text>
<text x="181.6" y="35.2">E2S1</text>
<text x="249.1" y="35.2">RAW</text>
<text x="285.3" y="35.9">A</text>
<text x="40.5" y="37.8">SDA</text>
<text x="40.6" y="40.3">SCL</text>
<text x="87.8" y="37.8">E2B</text>
<text x="87.8" y="40.3">E2A</text>
<text x="39.6" y="47.9">row2</text>
<text x="40.5" y="45.4">E1B</text>
<text x="40.6" y="42.9">E1A</text>
<text x="87.8" y="47.9">col0</text>
<text x="87.8" y="45.4">row1</text>
<text x="87.8" y="42.9">row0</text>
<text x="129.8" y="45.4">row0</text>
<text x="39.6" y="53">row4</text>
<text x="39.6" y="50.5">row3</text>
<text x="87.8" y="50.5">col1</text>
<text x="87.8" y="53">col2</text>
<text x="39.6" y="55.6">row5</text>
<text x="87.8" y="55.6">col3</text>
<text x="129.8" y="64.5">row1</text>
<text x="129.8" y="81">row2</text>
<text x="10.3" y="85.9">B</text>
<text x="285.3" y="85.9">B</text>
<text x="71.1" y="94.9">E1S2</text>
<text x="108.1" y="92.4">E1A</text>
<text x="27.9" y="101.3">RST</text>
<text x="71.7" y="100">col0</text>
<text x="129.8" y="97.5">row3</text>
<text x="108.1" y="102.6">E1B</text>
<text x="129.8" y="114">row4</text>
<text x="24" y="124.1">SDA</text>
<text x="71.7" y="124.1">col3</text>
<text x="108.1" y="121.6">E2A</text>
<text x="23.9" y="129.2">VCC</text>
<text x="24.1" y="126.7">SCL</text>
<text x="32.3" y="130.6">4</text>
<text x="71.1" y="129.2">E2S1</text>
<text x="108.1" y="131.8">E2B</text>
<text x="129.8" y="130.5">row5</text>
<text x="10.3" y="135.9">C</text>
<text x="285.3" y="135.9">C</text>
<text x="10.3" y="185.9">D</text>
<text x="285.3" y="185.9">D</text>
<text x="35" y="199.9">1</text>
<text x="85" y="199.9">2</text>
<text x="135" y="199.9">3</text>
<text x="185" y="199.9">4</text>
<text x="235" y="199.9">5</text>
<text x="285" y="199.9">6</text>
</g>
<g font-size="1.8" fill="#0000c2">
<text x="212.1" y="17.2">ONLY USE THE BATTERY CONNECTOR FOR CONTROLER</text>
<text x="212.1" y="19.3">ALLOWING POWER INPUT</text>
<text x="212.1" y="21.3">THAT PROVIDES A ONBOARD CHARGING CIRCUIT</text>
<text x="212.1" y="23.4">SUCH</text>
<text x="218.4" y="23.4">AS THE nice!nano.</text>
<text x="236.7" y="19.3">VIA THE RAW PIN</text>
<text x="254.6" y="19.3">AND</text>
</g>
<g font-size="1.8" fill="#a90000">
<text x="50.1" y="26.4">1</text>
<text x="50.1" y="29">2</text>
<text x="80" y="26.4">24</text>
<text x="80" y="29">23</text>
<text x="50.1" y="31.5">3</text>
<text x="50.1" y="34">4</text>
<text x="80" y="31.5">22</text>
<text x="80" y="34">21</text>
<text x="241.9" y="34">3</text>
<text x="50.1" y="36.6">5</text>
<text x="50.1" y="39.1">6</text>
<text x="50.1" y="41.7">7</text>
<text x="80" y="36.6">20</text>
<text x="80" y="39.1">19</text>
<text x="80" y="41.7">18</text>
<text x="226" y="39.1">1</text>
<text x="226" y="36.6">2</text>
<text x="234.2" y="36.6">2</text>
<text x="241.9" y="39.1">1</text>
<text x="50.1" y="44.2">8</text>
<text x="50.1" y="46.7">9</text>
<text x="80" y="44.2">17</text>
<text x="80" y="46.7">16</text>
<text x="49.5" y="49.3">10</text>
<text x="49.5" y="51.8">11</text>
<text x="80" y="49.3">15</text>
<text x="80" y="51.8">14</text>
<text x="49.5" y="54.4">12</text>
<text x="80" y="54.4">13</text>
<text x="77.4" y="93.7">S1</text>
<text x="90.8" y="93.7">A</text>
<text x="77.4" y="98.8">S2</text>
<text x="90.7" y="96.3">C</text>
<text x="90.7" y="98.8">B</text>
<text x="84.8" y="104.3" transform="rotate(-90 84.8 104.3)">MP</text>
<text x="32.3" y="122.9">1</text>
<text x="32.3" y="125.5">2</text>
<text x="77.4" y="122.9">S1</text>
<text x="90.7" y="125.5">C</text>
<text x="90.8" y="122.9">A</text>
<text x="32.3" y="128">3</text>
<text x="77.4" y="128">S2</text>
<text x="90.7" y="128">B</text>
<text x="84.8" y="133.5" transform="rotate(-90 84.8 133.5)">MP</text>
</g>
<g font-size="1.8" fill="#006464">
<text x="54.4" y="27.5">TX</text>
<text x="73.7" y="27.5">RAW</text>
<text x="236.1" y="28.8">SW25</text>
<text x="37.8" y="35.2">GND</text>
<text x="37.8" y="32.6">GND</text>
<text x="54.4" y="30.1">RX</text>
<text x="54.4" y="32.6">GND</text>
<text x="54.4" y="35.2">GND</text>
<text x="73.7" y="30.1">GND</text>
<text x="74" y="35.2">3V3</text>
<text x="74.1" y="32.6">~{RST}</text>
<text x="90.2" y="30.1">GND</text>
<text x="154.5" y="32.6">SW_Push</text>
<text x="156.7" y="30.1">SW2</text>
<text x="167.2" y="32.6">SW_Push</text>
<text x="169.4" y="30.1">SW3</text>
<text x="217.6" y="33.9">Conn_01x02</text>
<text x="222.3" y="31.3">J1</text>
<text x="234.5" y="31.3">SW_SPST</text>
<text x="54.4" y="37.7">D2/SDA</text>
<text x="54.4" y="40.2">D3/SCL</text>
<text x="75.2" y="37.7">A3</text>
<text x="75.2" y="40.2">A2</text>
<text x="153.7" y="40.2">D1</text>
<text x="166.4" y="40.2">D2</text>
<text x="179.1" y="40.2">D3</text>
<text x="191.8" y="40.2">D4</text>
<text x="54.4" y="42.8">D4</text>
<text x="54.4" y="45.3">D5</text>
<text x="54.4" y="47.9">D6</text>
<text x="74" y="47.9">CLK</text>
<text x="75.2" y="42.8">A1</text>
<text x="75.2" y="45.3">A0</text>
<text x="153.7" y="42.8">1N4148</text>
<text x="166.4" y="42.8">1N4148</text>
<text x="179.1" y="42.8">1N4148</text>
<text x="191.8" y="42.8">1N4148</text>
<text x="236.2" y="44">GND</text>
<text x="54.4" y="50.4">D7</text>
<text x="54.4" y="52.9">D8</text>
<text x="72.9" y="50.4">MISO</text>
<text x="72.9" y="52.9">MOSI</text>
<text x="141.8" y="51.7">SW_Push</text>
<text x="144" y="49.1">SW5</text>
<text x="154.5" y="51.7">SW_Push</text>
<text x="156.7" y="49.1">SW6</text>
<text x="167.2" y="51.7">SW_Push</text>
<text x="169.4" y="49.1">SW7</text>
<text x="179.9" y="51.7">SW_Push</text>
<text x="182.1" y="49.1">SW8</text>
<text x="54.4" y="55.5">D9</text>
<text x="73.8" y="55.5">D10</text>
<text x="153.7" y="59.3">D5</text>
<text x="166.4" y="59.3">D6</text>
<text x="179.1" y="59.3">D7</text>
<text x="191.8" y="59.3">D8</text>
<text x="144" y="65.6">SW9</text>
<text x="153.7" y="61.8">1N4148</text>
<text x="156.1" y="65.6">SW10</text>
<text x="166.4" y="61.8">1N4148</text>
<text x="168.8" y="65.6">SW11</text>
<text x="179.1" y="61.8">1N4148</text>
<text x="181.5" y="65.6">SW12</text>
<text x="191.8" y="61.8">1N4148</text>
<text x="141.8" y="68.2">SW_Push</text>
<text x="154.5" y="68.2">SW_Push</text>
<text x="167.2" y="68.2">SW_Push</text>
<text x="179.9" y="68.2">SW_Push</text>
<text x="22.9" y="74.5">H1</text>
<text x="22.9" y="77.1">MountingHole_Pad</text>
<text x="47" y="74.5">H2</text>
<text x="47" y="77.1">MountingHole_Pad</text>
<text x="71.1" y="74.5">H3</text>
<text x="71.1" y="77.1">MountingHole_Pad</text>
<text x="95.3" y="74.5">H4</text>
<text x="95.3" y="77.1">MountingHole_Pad</text>
<text x="153.7" y="75.8">D9</text>
<text x="166.4" y="75.8">D10</text>
<text x="179.1" y="75.8">D11</text>
<text x="191.8" y="75.8">D12</text>
<text x="143.4" y="82.1">SW13</text>
<text x="153.7" y="78.3">1N4148</text>
<text x="156.1" y="82.1">SW14</text>
<text x="166.4" y="78.3">1N4148</text>
<text x="168.8" y="82.1">SW15</text>
<text x="179.1" y="78.3">1N4148</text>
<text x="181.5" y="82.1">SW16</text>
<text x="191.8" y="78.3">1N4148</text>
<text x="72.8" y="89.8">RotaryEncoder_Switch_MP</text>
<text x="83.1" y="87.2">SW1</text>
<text x="141.8" y="84.7">SW_Push</text>
<text x="154.5" y="84.7">SW_Push</text>
<text x="167.2" y="84.7">SW_Push</text>
<text x="179.9" y="84.7">SW_Push</text>
<text x="33.9" y="95.5">SW_Push</text>
<text x="35.5" y="92.9">SW24</text>
<text x="100.3" y="93.6">100nF</text>
<text x="153.7" y="92.3">D13</text>
<text x="153.7" y="94.8">1N4148</text>
<text x="166.4" y="92.3">D14</text>
<text x="166.4" y="94.8">1N4148</text>
<text x="179.1" y="92.3">D15</text>
<text x="179.1" y="94.8">1N4148</text>
<text x="191.8" y="92.3">D16</text>
<text x="191.8" y="94.8">1N4148</text>
<text x="47" y="101.2">GND</text>
<text x="100.3" y="96.1">C1</text>
<text x="100.3" y="101.2">C2</text>
<text x="100.3" y="98.6">100nF</text>
<text x="109.2" y="97.4">GND</text>
<text x="141.8" y="101.2">SW_Push</text>
<text x="143.4" y="98.7">SW17</text>
<text x="154.5" y="101.2">SW_Push</text>
<text x="156.1" y="98.7">SW18</text>
<text x="167.2" y="101.2">SW_Push</text>
<text x="168.8" y="98.7">SW19</text>
<text x="101.6" y="105">GND</text>
<text x="181.5" y="106.3">SW23</text>
<text x="153.7" y="108.8">D17</text>
<text x="153.7" y="111.4">1N4148</text>
<text x="166.4" y="108.8">D18</text>
<text x="166.4" y="111.4">1N4148</text>
<text x="179.9" y="108.8">SW_Push</text>
<text x="72.8" y="119">RotaryEncoder_Switch_MP</text>
<text x="83.1" y="116.4">SW4</text>
<text x="141.8" y="117.7">SW_Push</text>
<text x="143.4" y="115.2">SW20</text>
<text x="154.5" y="117.7">SW_Push</text>
<text x="156.1" y="115.2">SW21</text>
<text x="167.2" y="117.7">SW_Push</text>
<text x="168.8" y="115.2">SW22</text>
<text x="179.1" y="116.4">D19</text>
<text x="179.1" y="119">1N4148</text>
<text x="191.8" y="116.4">D23</text>
<text x="191.8" y="119">1N4148</text>
<text x="100.3" y="125.3">C3</text>
<text x="100.3" y="122.8">100nF</text>
<text x="153.7" y="125.3">D20</text>
<text x="166.4" y="125.3">D21</text>
<text x="179.1" y="125.3">D22</text>
<text x="23.9" y="131.7">GND</text>
<text x="38.1" y="126.6">OL1</text>
<text x="38.1" y="129.1">OLED_I2C_SSD1306</text>
<text x="100.3" y="130.4">C4</text>
<text x="100.3" y="127.9">100nF</text>
<text x="109.2" y="126.6">GND</text>
<text x="153.7" y="127.9">1N4148</text>
<text x="166.4" y="127.9">1N4148</text>
<text x="179.1" y="127.9">1N4148</text>
<text x="101.6" y="134.2">GND</text>
</g>
<g font-size="1.7" fill="#0000c2">
<text x="247" y="47.6">Battery</text>
<text x="254.5" y="47.6">Connector</text>
<text x="99" y="67.9">MCU (Pro</text>
<text x="108.9" y="67.9">Micro)</text>
<text x="99" y="81.9">Mounting</text>
<text x="108.2" y="81.9">Holes</text>
<text x="48" y="111.1">Reset</text>
<text x="54.1" y="111.1">Button</text>
<text x="100.2" y="111.1">Left</text>
<text x="104.7" y="111.1">Encoder</text>
<text x="45.5" y="140.3">OLED Screen</text>
<text x="99.6" y="140.3">Right</text>
<text x="105.4" y="140.3">Encoder</text>
<text x="192.6" y="140.3">Switch</text>
<text x="199.5" y="140.3">Matrix</text>
</g>
<g font-size="1.4" fill="#0000c2">
<text x="67.3" y="107">Can</text>
<text x="71.1" y="107">accomodate</text>
<text x="81.2" y="107">a</text>
<text x="83.1" y="107">soldered</text>
<text x="67.3" y="108.6">EC11/EC12</text>
<text x="67.3" y="110.2">or</text>
<text x="69.9" y="110.2">Cherry</text>
<text x="75.6" y="110.2">MX</text>
<text x="77" y="108.6">rotary</text>
<text x="78.7" y="110.2">compatible</text>
<text x="82.4" y="108.6">encoder</text>
<text x="88" y="110.2">switch</text>
<text x="67.3" y="136.2">Can</text>
<text x="67.3" y="137.8">EC11/EC12</text>
<text x="71.1" y="136.2">accomodate</text>
<text x="77" y="137.8">rotary</text>
<text x="81.2" y="136.2">a</text>
<text x="82.4" y="137.8">encoder</text>
<text x="83.1" y="136.2">soldered</text>
<text x="67.3" y="139.5">or</text>
<text x="69.9" y="139.5">Cherry</text>
<text x="75.6" y="139.5">MX</text>
<text x="78.7" y="139.5">compatible</text>
<text x="88" y="139.5">switch</text>
</g>
</svg>
